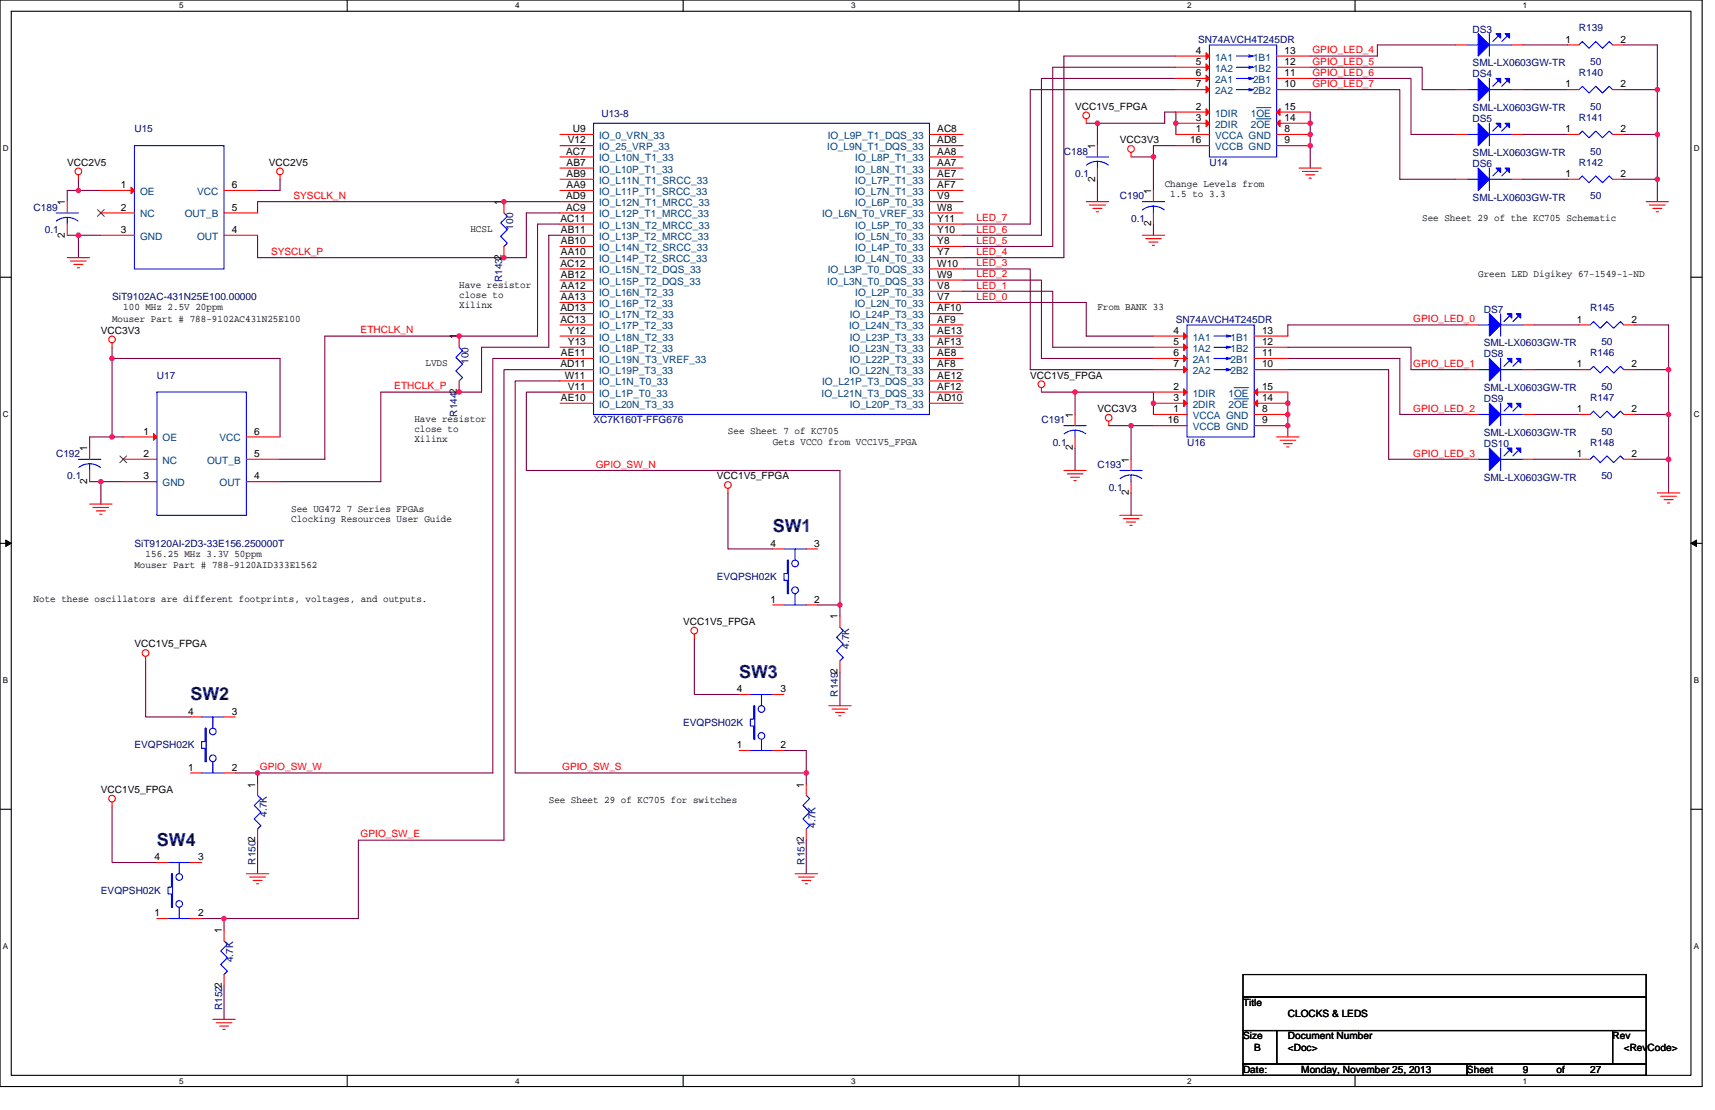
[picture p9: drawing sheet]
<svg xmlns="http://www.w3.org/2000/svg" width="432mm" height="279mm" viewBox="0 0 432 279" stroke-linecap="round" stroke-linejoin="round" font-family="sans-serif">
<path d="M0 0h428.6v273.5h-428.6zM2.8 2.8h422.9v267.9h-422.9z" fill="none" stroke="#000" stroke-width=".28"/>
<g fill="#fff">
<path d="M45.1 .3h1.1v2.3h-1.1z"/>
<path d="M45.1 271h1.1v2.2h-1.1z"/>
</g>
<path d="M87.4 0v2.8M87.4 270.7v2.8" fill="none" stroke="#000" stroke-width=".28"/>
<g fill="#fff">
<path d="M129.7 .3h1.1v2.3h-1.1z"/>
<path d="M129.7 271h1.1v2.2h-1.1z"/>
</g>
<path d="M172 0v2.8M172 270.7v2.8" fill="none" stroke="#000" stroke-width=".28"/>
<g fill="#fff">
<path d="M214.3 .3h1.1v2.3h-1.1z"/>
<path d="M214.3 271h1.1v2.2h-1.1z"/>
</g>
<path d="M256.6 0v2.8M256.6 270.7v2.8" fill="none" stroke="#000" stroke-width=".28"/>
<g fill="#fff">
<path d="M298.9 .3h1.1v2.3h-1.1z"/>
<path d="M298.9 271h1.1v2.2h-1.1z"/>
</g>
<path d="M341.2 0v2.8M341.2 270.7v2.8" fill="none" stroke="#000" stroke-width=".28"/>
<g fill="#fff">
<path d="M383.5 .3h1.1v2.3h-1.1z"/>
<path d="M383.5 271h1.1v2.2h-1.1z"/>
<path d="M.7 36.3h1.5v2.3h-1.5z"/>
<path d="M426.5 36.3h1.4v2.3h-1.4z"/>
<path d="M.7 103.3h1.5v2.2h-1.5z"/>
<path d="M426.5 103.3h1.4v2.2h-1.4z"/>
</g>
<path d="M0 69.8h2.8M425.7 69.8h2.9" fill="none" stroke="#000" stroke-width=".28"/>
<g fill="#fff">
<path d="M.7 170.2h1.4v2.3h-1.4z"/>
<path d="M426.5 170.2h1.3v2.3h-1.3z"/>
</g>
<path d="M0 136.8h2.8M425.7 136.8h2.9" fill="none" stroke="#000" stroke-width=".28"/>
<path d="M1.4 135.9l1.4 .9-1.4 .8zM425.7 136.8l1.4-.9v1.7z" fill="#000" stroke="#000" stroke-width=".25"/>
<g fill="#fff">
<path d="M.7 237.2h1.4v2.2h-1.4z"/>
<path d="M426.4 237.2h1.4v2.2h-1.4z"/>
</g>
<path d="M0 203.7h2.8M425.7 203.7h2.9M313 245.3h101.5v5.7h-101.5zM313 251h101.5v8.4h-101.5zM313 259.4h8.4v8.5h-8.4zM321.4 259.4h84.6v8.5h-84.6zM406 259.4h8.5v8.5h-8.5zM313 267.9h56.4v2.8h-56.4zM369.4 267.9h45.1v2.8h-45.1z" fill="none" stroke="#000" stroke-width=".28"/>
<g fill="none" stroke="#800040" stroke-width=".28">
<path d="M296.1 14.1h-28.2v50.8h-25.4M296.1 16.9h-31.1v45.1h-22.5M296.1 19.7h-33.9v39.5h-19.7M329.9 16.9h28.2v5.7h8.4M329.9 19.7h25.4v14.1h11.2M366.5 11.3h-19.7v2.8h-16.9M383.5 11.3h11.2M408.8 11.3h8.5v11.3M273.5 31h2.8M276.3 31v5.7M276.3 31h16.9v-2.8h2.9v5.6M284.8 39.5h5.6"/>
<path d="M290.4 39.5v8.4M296.1 36.7h-5.7v2.8M296.1 22.6h-36.7v33.8h-16.9M329.9 22.6h22.5v22.5h14.1M329.9 28.2v14.1M383.5 22.6h11.2M383.5 33.8h11.2M408.8 22.6h8.5M408.8 33.8h8.5M417.3 33.8v11.3M417.3 22.6v11.2M16.9 59.2h2.8"/>
<path d="M19.7 59.2v5.7M19.7 59.2h5.7M19.7 45.1v2.8M19.7 47.9h5.7M19.7 47.9h-2.8v2.9M70.5 45.1v2.8h-5.6M141 50.8h-76.1v2.8M141 53.6h-8.5v11.3h-67.6v-5.7M141 56.4h-5.7v28.2h-53.5v31h-11.3M141 59.2h-2.8v28.2h-17v11.3h-25.3v22.5h-25.4M276.3 45.1v5.7M290.4 56.4v2.8"/>
<path d="M383.5 45.1h11.2M408.8 45.1h8.5M417.3 45.1v5.7M242.5 67.7h16.9v25.3h31M242.5 76.1h31v8.5h16.9M242.5 73.3h22.5v14.1h25.4M242.5 70.5h19.7v19.7h28.2M28.2 90.2h42.3v19.8M28.2 87.4v2.8M28.2 90.2v19.8M141 90.2h-16.9v104.4h-59.2M141 93h-14.1v118.5h-36.7v19.7h-33.8"/>
<path d="M141 98.7h-8.5v19.7h79v33.9M141 95.9h-11.3v98.7h73.3M262.2 98.7h8.5M270.7 98.7h19.7v5.6M270.7 98.7v5.6M324.3 98.7v11.3M324.3 87.4h31v5.6h14.1M324.3 90.2h28.1v14.1h17M324.3 93h25.3v22.6h19.8M369.4 81.8h-45.1v2.8M386.3 81.8h11.3M386.3 93h11.3"/>
<path d="M411.6 81.8h8.5v11.2M411.6 93h8.5M420.1 93v11.3M28.2 110h2.8M28.2 110h-5.6v2.8M270.7 112.8v5.6M279.1 107.1h5.7v8.5M284.8 107.1h5.6M386.3 104.3h11.3M386.3 115.6h11.3M411.6 104.3h8.5M411.6 115.6h8.5"/>
<path d="M420.1 104.3v11.3M420.1 115.6v8.5M22.6 121.2h2.8M25.4 121.2h5.6M25.4 121.2v5.7M183.3 124.1v14.1h11.3M284.8 124.1v5.6M205.8 152.3h5.7M211.5 152.3v2.8M36.7 166.4v14.1h11.2M174.8 160.7v14.1h11.3M211.5 169.2v8.4"/>
<path d="M59.2 194.6h5.7M64.9 194.6v2.8M197.4 188.9h5.6v5.7M203 194.6v2.8M28.2 203v14.1h11.3M64.9 211.5v8.4M203 211.5v8.4M50.8 231.2h5.6M56.4 231.2v2.8M56.4 248.1v8.5"/>
</g>
<g fill="#f0f" stroke="#f0f" stroke-width=".28">
<circle cx="19.7" cy="59.2" r=".56"/>
<circle cx="19.7" cy="47.9" r=".55"/>
<circle cx="126.9" cy="50.8" r=".55"/>
<circle cx="126.9" cy="64.9" r=".55"/>
<circle cx="25.4" cy="121.2" r=".55"/>
<circle cx="115.6" cy="84.6" r=".56"/>
<circle cx="115.6" cy="98.7" r=".56"/>
<circle cx="28.2" cy="110" r=".55"/>
<circle cx="28.2" cy="90.2" r=".55"/>
<circle cx="420.1" cy="93" r=".55"/>
<circle cx="420.1" cy="115.6" r=".56"/>
<circle cx="420.1" cy="104.3" r=".55"/>
<circle cx="284.8" cy="107.1" r=".56"/>
<circle cx="290.4" cy="101.5" r=".56"/>
<circle cx="324.2" cy="101.5" r=".56"/>
<circle cx="324.2" cy="107.1" r=".55"/>
<circle cx="324.2" cy="104.3" r=".55"/>
<circle cx="270.7" cy="98.7" r=".56"/>
<circle cx="417.3" cy="22.6" r=".55"/>
<circle cx="417.3" cy="45.1" r=".56"/>
<circle cx="417.3" cy="33.8" r=".55"/>
<circle cx="276.3" cy="31" r=".56"/>
<circle cx="290.4" cy="39.5" r=".55"/>
<circle cx="296" cy="31" r=".56"/>
<circle cx="329.9" cy="33.8" r=".55"/>
<circle cx="329.9" cy="31" r=".56"/>
<circle cx="329.9" cy="36.7" r=".55"/>
<circle cx="211.5" cy="152.2" r=".55"/>
<circle cx="203" cy="194.5" r=".55"/>
<circle cx="64.9" cy="194.5" r=".55"/>
<circle cx="56.4" cy="231.2" r=".55"/>
</g>
<g fill="none" stroke="#f00" stroke-width=".28">
<path d="M296.1 19.7h8.4M296.1 16.9h8.4M296.1 14.1h8.4M321.4 19.7h8.5M321.4 16.9h8.5M321.4 14.1h8.5M366.5 11.3h2.9M380.6 11.3h2.9M394.7 11.3h2.9M406 11.3h2.8M141 33.8h8.4M141 36.7h8.4"/>
<path d="M141 39.5h8.4M234 39.5h8.5M234 36.7h8.5M234 33.8h8.5M273.5 29.9v1.1M276.3 36.7v2.8M284.8 38.4v1.1M296.1 22.6h8.4M296.1 31h8.4M296.1 28.2h8.4M296.1 36.7h8.4M296.1 33.8h8.4"/>
<path d="M321.4 22.6h8.5M321.4 31h8.5M321.4 33.8h8.5M321.4 28.2h8.5M321.4 36.7h8.5M366.5 22.6h2.9M366.5 33.8h2.9M380.6 22.6h2.9M380.6 33.8h2.9M394.7 22.6h2.9M394.7 33.8h2.9M406 22.6h2.8"/>
<path d="M406 33.8h2.8M16.9 50.8v2.8M16.9 56.4v2.8M19.7 44v1.1M25.4 59.2h8.4M25.4 47.9h8.4M25.4 53.6h8.4M56.4 47.9h8.5M56.4 53.6h8.5M56.4 59.2h8.5M70.5 44v1.1M126.9 50.8v2.8"/>
<path d="M141 42.3h8.4M141 45.1h8.4M141 47.9h8.4M141 50.8h8.4M141 53.6h8.4M141 56.4h8.4M141 59.2h8.4M234 59.2h8.5M234 56.4h8.5M234 53.6h8.5M234 50.8h8.5M234 47.9h8.5"/>
<path d="M234 45.1h8.5M234 42.3h8.5M273.5 50.8h5.6M274.3 51.6h4M275.2 52.5h2.3M276 53.3h.6M276.3 42.3v2.8M287.6 59.2h5.6M290.4 47.9v2.9M290.4 53.6v2.8M327.1 42.3h5.6M327.9 43.2h4"/>
<path d="M328.8 44h2.2M329.6 44.9h.6M366.5 45.1h2.9M380.6 45.1h2.9M394.7 45.1h2.9M406 45.1h2.8M414.5 50.8h5.6M415.3 51.6h4M416.2 52.5h2.2M417 53.3h.6M16.9 64.9h5.7M17.8 65.7h3.9"/>
<path d="M18.6 66.5h2.3M19.5 67.4h.5M126.9 62v2.9M141 62h8.4M141 64.9h8.4M141 67.7h8.4M141 70.5h8.4M141 73.3h8.4M141 76.1h8.4M141 79h8.4M234 79h8.5M234 76.1h8.5"/>
<path d="M234 73.3h8.5M234 70.5h8.5M234 67.7h8.5M234 64.9h8.5M234 62h8.5M288.4 60.1h4M289.3 60.9h2.2M290.1 61.8h.6M28.2 86.3v1.1M115.6 84.6v2.8M115.6 95.9v2.8M141 81.8h8.4"/>
<path d="M141 84.6h8.4M141 87.4h8.4M141 90.2h8.4M141 93h8.4M141 95.9h8.4M141 98.7h8.4M234 98.7h8.5M234 95.9h8.5M234 93h8.5M234 90.2h8.5M234 87.4h8.5M234 84.6h8.5"/>
<path d="M234 81.8h8.5M262.2 97.6v1.1M290.4 93h8.5M290.4 90.2h8.5M290.4 87.4h8.5M290.4 84.6h8.5M290.4 98.7h8.5M315.8 93h8.5M315.8 90.2h8.5M315.8 87.4h8.5M315.8 84.6h8.5M315.8 98.7h8.5"/>
<path d="M369.4 93h2.8M369.4 81.8h2.8M383.5 93h2.8M383.5 81.8h2.8M397.6 81.8h2.8M397.6 93h2.8M408.8 81.8h2.8M408.8 93h2.8M22.6 112.8v2.8M22.6 118.4v2.8M31 110h8.5M31 115.6h8.5"/>
<path d="M62 110h8.5M62 115.6h8.5M141 101.5h8.4M234 101.5h8.5M267.9 118.4h5.6M268.7 119.3h3.9M270.7 104.3v2.8M270.7 110v2.8M279.1 106v1.1M284.8 115.6v2.8M290.4 101.5h8.5M290.4 107.1h8.5"/>
<path d="M290.4 104.3h8.5M315.8 101.5h8.5M315.8 104.3h8.5M315.8 107.1h8.5M321.4 110h5.7M322.3 110.8h3.9M323.1 111.7h2.3M324 112.5h.5M369.4 115.6h2.8M369.4 104.3h2.8M383.5 115.6h2.8M383.5 104.3h2.8"/>
<path d="M397.6 104.3h2.8M397.6 115.6h2.8M408.8 104.3h2.8M408.8 115.6h2.8M22.6 126.9h5.6M23.4 127.7h4M24.3 128.6h2.2M25.1 129.4h.6M31 121.2h8.5M62 121.2h8.5M183.3 122.9v1.2M194.6 138.2h2.8"/>
<path d="M203 138.2h2.8M269.6 120.1h2.2M270.4 121h.6M282 129.7h5.6M282.8 130.6h3.9M283.7 131.4h2.2M284.5 132.2h.6M284.8 121.2v2.9M417.3 124.1h5.6M418.1 124.9h4M419 125.8h2.2M419.8 126.6h.6"/>
<path d="M174.8 159.6v1.1M194.6 152.3h2.8M203 152.3h2.8M211.5 155.1v2.8M36.7 165.2v1.2M186.1 174.8h2.8M194.6 174.8h2.8M208.7 177.6h5.6M209.5 178.5h3.9M210.4 179.3h2.2M211.5 166.4v2.8M47.9 194.6h2.9"/>
<path d="M47.9 180.5h2.9M56.4 194.6h2.8M56.4 180.5h2.8M64.9 197.4v2.8M186.1 188.9h2.8M194.6 188.9h2.8M203 197.4v2.8M211.2 180.2h.6M28.2 201.9v1.1M39.5 217.1h2.8M47.9 217.1h2.9M62 219.9h5.7"/>
<path d="M64.9 208.7v2.8M200.2 219.9h5.6M203 208.7v2.8M39.5 231.2h2.8M47.9 231.2h2.9M56.4 234v2.9M62.9 220.8h3.9M63.7 221.6h2.3M64.6 222.5h.6M201 220.8h4M201.9 221.6h2.2M202.7 222.5h.6"/>
<path d="M53.6 256.6h5.6M54.4 257.4h4M55.3 258.3h2.2M56.1 259.1h.6M56.4 245.3v2.8"/>
<circle cx="273.5" cy="29" r=".84"/>
<circle cx="284.8" cy="37.5" r=".84"/>
<circle cx="19.7" cy="43.1" r=".84"/>
<circle cx="70.5" cy="43.1" r=".84"/>
<circle cx="28.2" cy="85.4" r=".84"/>
<circle cx="262.2" cy="96.7" r=".84"/>
<circle cx="279.1" cy="105.2" r=".84"/>
<circle cx="183.3" cy="122.1" r=".84"/>
<circle cx="174.8" cy="158.7" r=".84"/>
<circle cx="36.6" cy="164.4" r=".84"/>
<circle cx="28.2" cy="201" r=".84"/>
</g>
<g fill="none" stroke="#00f" stroke-width=".28">
<path d="M304.5 11.3h16.9v28.2h-16.9zM311.3 16.9h4.2l-1.1 .3M311.3 14.1h4.2M311.3 19.7h4.2M314.4 13.8l1.1 .3M314.4 16.7l1.1 .2M314.4 19.5l1.1 .2M315.5 14.1l-1.1 .3M315.5 19.7l-1.1 .3M369.4 11.3h2.8M375 19.7v5.7M375 8.5v5.6"/>
<path d="M375 11.3h5.6M377.3 9l-1.5 1.5M379.5 9l-1.4 1.5M397.6 11.3l.8-.8 1.7 1.6 1.7-1.6 1.7 1.6 1.7-1.6 .8 .8M33.8 36.7h22.6v31h-22.6zM149.4 31h84.6v73.3h-84.6zM273.5 39.5h5.6M314.4 22.3l1.1 .3h-4.2M315.5 22.6l-1.1 .3M369.4 22.6h2.8M369.4 33.8h2.8M375 22.6h5.6"/>
<path d="M375 31v5.7M375 33.8h5.6M377.3 20.3l-1.5 1.4M377.3 31.6l-1.5 1.4M379.5 20.3l-1.4 1.4M379.5 31.6l-1.4 1.4M397.6 22.6l.8-.9 1.7 1.7 1.7-1.7 1.7 1.7 1.7-1.7 .8 .9M397.6 33.8l.8-.8 1.7 1.7 1.7-1.7 1.7 1.7 1.7-1.7 .8 .8M14.1 53.6h5.6M14.2 55.6a4.5 4.5 0 0 1 5.4 0M16.9 54.7v1.7M126.9 53.6l.8 .8-1.7 1.7 1.7 1.7-1.7 1.7 1.7 1.7-.8 .8"/>
<path d="M273.6 41.6l1.2-.7 1.5-.3 1.5 .3 1.2 .7M276.3 40.6v1.7M287.6 50.8h5.6M287.7 52.8l1.2-.7 1.5-.2 1.5 .2 1.2 .7M290.4 51.9v1.7M369.4 45.1h2.8M375 42.3v5.6M375 45.1h5.6M377.3 42.9l-1.5 1.4M379.5 42.9l-1.4 1.4M397.6 45.1l.8-.8 1.7 1.7 1.7-1.7 1.7 1.7 1.7-1.7 .8 .8M377.8 79v5.6"/>
<path d="M380.1 79.5l-1.4 1.4M382.3 79.5l-1.4 1.4M39.5 98.7h22.5v31h-22.5zM115.6 87.4l.9 .9-1.7 1.7 1.7 1.7-1.7 1.6 1.7 1.7-.9 .9M298.9 81.8h16.9v28.2h-16.9zM305.6 87.4h4.3l-1.2 .3M305.6 84.6h4.3M305.6 90.2h4.3M308.7 92.8l1.2 .2h-4.3M308.7 84.3l1.2 .3M308.7 87.1l1.2 .3M308.7 90l1.2 .2"/>
<path d="M309.9 84.6l-1.2 .3M309.9 90.2l-1.2 .3M309.9 93l-1.2 .3M372.2 93h2.8M372.2 81.8h2.8M377.8 90.2v5.7M377.8 93h5.7M377.8 81.8h5.7M380.1 90.8l-1.4 1.4M382.3 90.8l-1.4 1.4M400.4 81.8l.8-.9 1.7 1.7 1.7-1.7 1.7 1.7 1.7-1.7 .8 .9M400.4 93l.8-.8 1.7 1.7 1.7-1.7 1.7 1.7 1.7-1.7 .8 .8"/>
<path d="M19.7 115.6h5.7M19.8 117.7l1.3-.7 1.4-.3 1.5 .3 1.3 .7M22.6 116.7v1.7M267.9 107.1h5.6M267.9 109.2a4.5 4.5 0 0 1 5.5 0M270.7 108.3v1.7M282 118.4h5.6M284.8 119.5v1.7M372.2 115.6h2.8M372.2 104.3h2.8M377.8 112.8v5.6M377.8 115.6h5.7"/>
<path d="M377.8 101.5v5.6M377.8 104.3h5.7M380.1 113.3l-1.4 1.5M380.1 102.1l-1.4 1.4M382.3 113.3l-1.4 1.5M382.3 102.1l-1.4 1.4M400.4 104.3l.8-.8 1.7 1.7 1.7-1.7 1.7 1.7 1.7-1.7 .8 .8M400.4 115.6l.8-.8 1.7 1.7 1.7-1.7 1.7 1.7 1.7-1.7 .8 .8M197.4 138.2h5.6M200.2 138.2v2.8M282 120.5a4.5 4.5 0 0 1 5.5 0M197.4 152.3h5.6"/>
<path d="M198.2 141h.3v8.4h-.3v-3.3h-.8v-1.7h.8zM200.2 149.4v2.9M211.5 157.9l.8 .9-1.7 1.6 1.7 1.7-1.7 1.7 1.7 1.7-.8 .9M188.9 174.8h5.7M189.8 177.6h.2v8.5h-.2v-3.4h-.9v-1.7h.9zM191.7 174.8v2.8M50.8 194.6h5.6M50.8 180.5h5.6M51.6 183.3h.3v8.4h-.3v-3.3h-.8v-1.7h.8zM53.6 191.7v2.9M53.6 180.5v2.8M188.9 188.9h5.7"/>
<path d="M191.7 186.1v2.8M42.3 217.1h5.6M43.2 219.9h.2v8.5h-.2v-3.4h-.9v-1.7h.9zM45.1 217.1v2.8M64.9 200.2l.8 .8-1.7 1.7 1.7 1.7-1.7 1.7 1.7 1.7-.8 .9M203 200.2l.9 .8-1.7 1.7 1.7 1.7-1.7 1.7 1.7 1.7-.9 .9M42.3 231.2h5.6M45.1 228.4v2.8M56.4 236.9l.9 .8-1.7 1.7 1.7 1.7-1.7 1.7 1.7 1.7-.9 .8"/>
<circle cx="200.2" cy="141.8" r=".84"/>
<circle cx="200.2" cy="148.6" r=".84"/>
<circle cx="191.7" cy="178.5" r=".84"/>
<circle cx="53.6" cy="190.9" r=".84"/>
<circle cx="53.6" cy="184.1" r=".84"/>
<circle cx="191.7" cy="185.2" r=".84"/>
<circle cx="45.1" cy="220.8" r=".84"/>
<circle cx="45.1" cy="227.5" r=".84"/>
</g>
<g fill="#00f" stroke="#00f" stroke-width=".28">
<path d="M372.2 42.3l2.8 2.8-2.8 2.8z" fill-rule="evenodd"/>
<path d="M376.7 42.3h1.1v1.1z" fill-rule="evenodd"/>
<path d="M378.9 42.3h1.2v1.1z" fill-rule="evenodd"/>
<path d="M372.2 19.7l2.8 2.9-2.8 2.8z" fill-rule="evenodd"/>
<path d="M376.7 19.7h1.1v1.2z" fill-rule="evenodd"/>
<path d="M378.9 19.7h1.2v1.2z" fill-rule="evenodd"/>
<path d="M375 112.8l2.8 2.8-2.8 2.8z" fill-rule="evenodd"/>
<path d="M379.5 112.8h1.1v1.1z" fill-rule="evenodd"/>
<path d="M381.8 112.8h1.1v1.1z" fill-rule="evenodd"/>
<path d="M375 90.2l2.8 2.8-2.8 2.9z" fill-rule="evenodd"/>
<path d="M379.5 90.2h1.1v1.2z" fill-rule="evenodd"/>
<path d="M381.8 90.2h1.1v1.2z" fill-rule="evenodd"/>
<path d="M372.2 31l2.8 2.8-2.8 2.9z" fill-rule="evenodd"/>
<path d="M376.7 31h1.1v1.2z" fill-rule="evenodd"/>
<path d="M378.9 31h1.2v1.2z" fill-rule="evenodd"/>
<path d="M372.2 8.5l2.8 2.8-2.8 2.8z" fill-rule="evenodd"/>
<path d="M376.7 8.5h1.1v1.1z" fill-rule="evenodd"/>
<path d="M378.9 8.5h1.2v1.1z" fill-rule="evenodd"/>
<path d="M375 101.5l2.8 2.8-2.8 2.8z" fill-rule="evenodd"/>
<path d="M379.5 101.5h1.1v1.1z" fill-rule="evenodd"/>
<path d="M381.8 101.5h1.1v1.1z" fill-rule="evenodd"/>
<path d="M375 79l2.8 2.8-2.8 2.8z" fill-rule="evenodd"/>
<path d="M379.5 79h1.1v1.1z" fill-rule="evenodd"/>
<path d="M381.8 79h1.1v1.1z" fill-rule="evenodd"/>
</g>
<g fill="#f00" stroke="#f00" stroke-width=".28">
<path d="M33 47.1l.8 .8-.8 .9z"/>
<path d="M38.7 109.1l.8 .9-.8 .8z"/>
<path d="M303.7 21.7l.8 .9-.8 .8z"/>
<path d="M303.7 18.9l.8 .8-.8 .9z"/>
<path d="M303.7 16.1l.8 .8-.8 .9z"/>
<path d="M303.7 13.3l.8 .8-.8 .9z"/>
<path d="M321.4 31l.9-.8v1.7z"/>
<path d="M322.3 27.4v1.7l-.9-.9z"/>
<path d="M303.7 30.2l.8 .8-.8 .9z"/>
<path d="M303.7 27.4l.8 .8-.8 .9z"/>
<path d="M298 92.2l.9 .8-.9 .9z"/>
<path d="M298 89.4l.9 .8-.9 .9z"/>
<path d="M298 86.6l.9 .8-.9 .9z"/>
<path d="M298 83.8l.9 .8-.9 .8z"/>
<path d="M315.8 101.5l.8-.8v1.7z"/>
<path d="M315.8 98.7l.8-.8v1.6z"/>
<path d="M298 100.7l.9 .8-.9 .9z"/>
<path d="M298 97.9l.9 .8-.9 .8z"/>
</g>
<path d="M24.6 52.7l1.7 1.8M26.2 52.7l-1.7 1.8M30.2 114.8l1.7 1.7M31.9 114.8l-1.7 1.7" fill="none" stroke="#804000" stroke-width=".25"/>
<path d="M316.4 29.9h3.6M316.4 27.1h3.6M310.7 97.6h3.7M310.7 100.4h3.7" fill="none" stroke="#004080" stroke-width=".25"/>
<g font-size="4.5" fill="#000080">
<text x="194.6" y="133.9">SW1</text>
<text x="186.1" y="170.5">SW3</text>
<text x="47.9" y="176.2">SW2</text>
<text x="39.5" y="212.8">SW4</text>
</g>
<g font-size="2.5" fill="#000080">
<text x="301.7" y="10.7">SN74AVCH4T245DR</text>
<text x="370.8" y="8.2">DS3</text>
<text x="397.6" y="7.9">R139</text>
<text x="370.8" y="16.6">SML-LX0603GW-TR</text>
<text x="400.4" y="16.4">50</text>
<text x="370.8" y="19.5">DS4</text>
<text x="397.6" y="19.2">R140</text>
<text x="151.4" y="29.3">U13-8</text>
<text x="370.8" y="27.9">SML-LX0603GW-TR</text>
<text x="400.4" y="27.6">50</text>
<text x="33.8" y="33.3">U15</text>
<text x="370.8" y="30.7">DS5</text>
<text x="397.6" y="30.5">R141</text>
<text x="267.9" y="38.9">C188</text>
<text x="304.5" y="41.7">U14</text>
<text x="370.8" y="39.2">SML-LX0603GW-TR</text>
<text x="397.6" y="41.7">R142</text>
<text x="400.4" y="38.9">50</text>
<text x="270.7" y="44.6">0.1</text>
<text x="370.8" y="42">DS6</text>
<text x="8.5" y="53">C189</text>
<text x="282" y="50.2">C190</text>
<text x="370.8" y="50.5">SML-LX0603GW-TR</text>
<text x="400.4" y="50.2">50</text>
<text x="11.3" y="58.7">0.1</text>
<text x="129.2" y="57.8" transform="rotate(-90 129.2 57.8)">100</text>
<text x="284.8" y="55.8">0.1</text>
<text x="126.4" y="71.1" transform="rotate(-90 126.4 71.1)">R1432</text>
<text x="28.2" y="75.6">SiT9102AC-431N25E100.00000</text>
<text x="296.1" y="81.2">SN74AVCH4T245DR</text>
<text x="373.6" y="78.7">DS7</text>
<text x="400.4" y="78.4">R145</text>
<text x="373.6" y="89.9">DS8</text>
<text x="373.6" y="87.1">SML-LX0603GW-TR</text>
<text x="400.4" y="89.7">R146</text>
<text x="403.2" y="86.8">50</text>
<text x="39.5" y="95.3">U17</text>
<text x="117.9" y="91.7" transform="rotate(-90 117.9 91.7)">100</text>
<text x="373.6" y="98.4">SML-LX0603GW-TR</text>
<text x="373.6" y="101.2">DS9</text>
<text x="400.4" y="100.9">R147</text>
<text x="403.2" y="98.1">50</text>
<text x="115.1" y="104.9" transform="rotate(-90 115.1 104.9)">R1442</text>
<text x="149.4" y="106.6">XC7K160T-FFG676</text>
<text x="262.2" y="106.6">C191</text>
<text x="265" y="112.2">0.1</text>
<text x="298.9" y="112.2">U16</text>
<text x="373.6" y="112.5">DS10</text>
<text x="373.6" y="109.7">SML-LX0603GW-TR</text>
<text x="400.4" y="112.2">R148</text>
<text x="403.2" y="109.4">50</text>
<text x="14.1" y="115">C192</text>
<text x="276.3" y="117.9">C193</text>
<text x="16.9" y="120.7">0.1</text>
<text x="279.1" y="123.5">0.1</text>
<text x="373.6" y="121">SML-LX0603GW-TR</text>
<text x="403.2" y="120.7">50</text>
<text x="33.8" y="137.6">SiT9120AI-2D3-33E156.250000T</text>
<text x="180.5" y="146">EVQPSH02K</text>
<text x="213.8" y="163.3" transform="rotate(-90 213.8 163.3)">4.7K</text>
<text x="211" y="175.4" transform="rotate(-90 211 175.4)">R1492</text>
<text x="172" y="182.7">EVQPSH02K</text>
<text x="33.8" y="188.3">EVQPSH02K</text>
<text x="67.2" y="205.5" transform="rotate(-90 67.2 205.5)">4.7K</text>
<text x="205.3" y="208.4" transform="rotate(-90 205.3 208.4)">4.7K</text>
<text x="64.4" y="217.7" transform="rotate(-90 64.4 217.7)">R1502</text>
<text x="202.5" y="217.7" transform="rotate(-90 202.5 217.7)">R1512</text>
<text x="25.4" y="225">EVQPSH02K</text>
<text x="58.7" y="242.2" transform="rotate(-90 58.7 242.2)">4.7K</text>
<text x="55.9" y="254.3" transform="rotate(-90 55.9 254.3)">R1522</text>
</g>
<g font-size="2.5">
<text x="394.2" y="10.7">1</text>
<text x="408" y="10.7">2</text>
<text x="301.1" y="16.3">5</text>
<text x="301.1" y="13.5">4</text>
<text x="323.4" y="16.3">12</text>
<text x="323.4" y="13.5">13</text>
<text x="301.1" y="22">7</text>
<text x="301.1" y="19.2">6</text>
<text x="323.4" y="22">10</text>
<text x="323.4" y="19.2">11</text>
<text x="394.2" y="22">1</text>
<text x="408" y="22">2</text>
<text x="270.7" y="27.6">VCC1V5_FPGA</text>
<text x="301.1" y="27.6">2</text>
<text x="323.4" y="27.6">15</text>
<text x="144.2" y="33.3">U9</text>
<text x="236" y="33.3">AC8</text>
<text x="301.1" y="30.4">3</text>
<text x="301.1" y="33.3">1</text>
<text x="323.4" y="30.4">14</text>
<text x="323.4" y="33.3">8</text>
<text x="394.2" y="33.3">1</text>
<text x="408" y="33.3">2</text>
<text x="16.9" y="41.7">VCC2V5</text>
<text x="67.7" y="41.7">VCC2V5</text>
<text x="142.5" y="38.9">AC7</text>
<text x="142.7" y="41.7">AB7</text>
<text x="142.9" y="36.1">V12</text>
<text x="236" y="38.9">AA8</text>
<text x="236" y="36.1">AD8</text>
<text x="236" y="41.7">AA7</text>
<text x="275.7" y="37.5" transform="rotate(-90 275.7 37.5)">1</text>
<text x="282" y="36.1">VCC3V3</text>
<text x="299.7" y="36.1">16</text>
<text x="323.4" y="36.1">9</text>
<text x="30.5" y="47.3">1</text>
<text x="58.4" y="47.3">6</text>
<text x="142.7" y="44.5">AB9</text>
<text x="142.7" y="47.3">AA9</text>
<text x="236" y="44.5">AE7</text>
<text x="236" y="47.3">AF7</text>
<text x="275.7" y="45.7" transform="rotate(-90 275.7 45.7)">2</text>
<text x="293.2" y="47.1">Change Levels from</text>
<text x="394.2" y="44.5">1</text>
<text x="408" y="44.5">2</text>
<text x="16.3" y="51.6" transform="rotate(-90 16.3 51.6)">1</text>
<text x="30.5" y="53">2</text>
<text x="58.4" y="53">5</text>
<text x="126.3" y="51.6" transform="rotate(-90 126.3 51.6)">1</text>
<text x="142.5" y="50.2">AD9</text>
<text x="142.5" y="53">AC9</text>
<text x="236" y="53">W8</text>
<text x="236" y="50.2">V9</text>
<text x="289.8" y="48.8" transform="rotate(-90 289.8 48.8)">1</text>
<text x="294.6" y="49.6">1.5 to 3.3</text>
<text x="16.3" y="59.8" transform="rotate(-90 16.3 59.8)">2</text>
<text x="30.5" y="58.6">3</text>
<text x="58.4" y="58.6">4</text>
<text x="118.4" y="58.4">HCSL</text>
<text x="141.1" y="55.8">AC11</text>
<text x="141.2" y="58.6">AB11</text>
<text x="236" y="55.8">Y11</text>
<text x="236" y="58.6">Y10</text>
<text x="289.8" y="57" transform="rotate(-90 289.8 57)">2</text>
<text x="358.1" y="55.6">See Sheet 29 of the KC705 Schematic</text>
<text x="141.2" y="61.4">AB10</text>
<text x="141.2" y="64.3">AA10</text>
<text x="236" y="61.4">Y8</text>
<text x="236" y="64.3">Y7</text>
<text x="141.1" y="67.1">AC12</text>
<text x="141.2" y="69.9">AB12</text>
<text x="236" y="67.1">W10</text>
<text x="236" y="69.9">W9</text>
<text x="372.2" y="69.7">Green LED Digikey 67-1549-1-ND</text>
<text x="115.6" y="72.5">Have resistor</text>
<text x="115.6" y="75">close to</text>
<text x="115.6" y="77.5">Xilinx</text>
<text x="141.2" y="72.7">AA12</text>
<text x="141.2" y="75.5">AA13</text>
<text x="236" y="72.7">V8</text>
<text x="236" y="75.5">V7</text>
<text x="28.2" y="80.9">Mouser Part # 788-9102AC431N25E100</text>
<text x="31" y="78.1">100 MHz 2.5V 20ppm</text>
<text x="141.1" y="78.4">AD13</text>
<text x="141.1" y="81.2">AC13</text>
<text x="236" y="81.2">AF9</text>
<text x="236" y="78.4">AF10</text>
<text x="276.3" y="78.1">From BANK 33</text>
<text x="397" y="81.2">1</text>
<text x="410.8" y="81.2">2</text>
<text x="25.4" y="84">VCC3V3</text>
<text x="115" y="85.4" transform="rotate(-90 115 85.4)">1</text>
<text x="141.2" y="89.6">AE11</text>
<text x="143" y="84">Y12</text>
<text x="143" y="86.8">Y13</text>
<text x="236" y="89.6">AE8</text>
<text x="236" y="86.8">AF13</text>
<text x="236" y="84">AE13</text>
<text x="295.5" y="89.6">6</text>
<text x="295.5" y="86.8">5</text>
<text x="295.5" y="84">4</text>
<text x="317.8" y="89.6">11</text>
<text x="317.8" y="86.8">12</text>
<text x="317.8" y="84">13</text>
<text x="107.1" y="92.2">LVDS</text>
<text x="141.1" y="92.5">AD11</text>
<text x="142.2" y="95.3">W11</text>
<text x="236" y="95.3">AE12</text>
<text x="236" y="92.5">AF8</text>
<text x="259.4" y="95.3">VCC1V5_FPGA</text>
<text x="295.5" y="92.5">7</text>
<text x="317.8" y="92.5">10</text>
<text x="397" y="92.5">1</text>
<text x="410.8" y="92.5">2</text>
<text x="141.2" y="100.9">AE10</text>
<text x="142.9" y="98.1">V11</text>
<text x="236" y="98.1">AF12</text>
<text x="236" y="100.9">AD10</text>
<text x="295.5" y="100.9">3</text>
<text x="295.5" y="98.1">2</text>
<text x="317.8" y="100.9">14</text>
<text x="317.8" y="98.1">15</text>
<text x="104.3" y="106.3">Have resistor</text>
<text x="270.1" y="105.2" transform="rotate(-90 270.1 105.2)">1</text>
<text x="276.3" y="103.8">VCC3V3</text>
<text x="294.1" y="106.6">16</text>
<text x="295.5" y="103.7">1</text>
<text x="317.8" y="103.7">8</text>
<text x="317.8" y="106.6">9</text>
<text x="397" y="103.7">1</text>
<text x="410.8" y="103.7">2</text>
<text x="22" y="113.6" transform="rotate(-90 22 113.6)">1</text>
<text x="36.1" y="109.4">1</text>
<text x="64" y="109.4">6</text>
<text x="104.3" y="108.8">close to</text>
<text x="104.3" y="111.4">Xilinx</text>
<text x="183.3" y="109.1">See Sheet 7 of KC705</text>
<text x="194.6" y="112">Gets VCCO from VCC1V5_FPGA</text>
<text x="270.1" y="113.4" transform="rotate(-90 270.1 113.4)">2</text>
<text x="36.1" y="115">2</text>
<text x="64" y="115">5</text>
<text x="284.2" y="116.5" transform="rotate(-90 284.2 116.5)">1</text>
<text x="397" y="115">1</text>
<text x="410.8" y="115">2</text>
<text x="22" y="121.8" transform="rotate(-90 22 121.8)">2</text>
<text x="36.1" y="120.7">3</text>
<text x="64" y="120.7">4</text>
<text x="180.5" y="120.7">VCC1V5_FPGA</text>
<text x="284.2" y="124.6" transform="rotate(-90 284.2 124.6)">2</text>
<text x="73.3" y="128.9">See UG472 7 Series FPGAs</text>
<text x="73.3" y="131.4">Clocking Resources User Guide</text>
<text x="194" y="137.6">4</text>
<text x="205" y="137.6">3</text>
<text x="33.8" y="143">Mouser Part # 788-9120AID333E1562</text>
<text x="36.7" y="140.2">156.25 MHz 3.3V 50ppm</text>
<text x="8.5" y="151.4">Note these oscillators are different footprints, voltages, and outputs.</text>
<text x="194" y="151.7">1</text>
<text x="205" y="151.7">2</text>
<text x="210.9" y="155.9" transform="rotate(-90 210.9 155.9)">1</text>
<text x="172" y="157.3">VCC1V5_FPGA</text>
<text x="33.8" y="163">VCC1V5_FPGA</text>
<text x="47.4" y="179.9">4</text>
<text x="58.4" y="179.9">3</text>
<text x="185.5" y="174.2">4</text>
<text x="196.5" y="174.2">3</text>
<text x="185.5" y="188.3">1</text>
<text x="196.5" y="188.3">2</text>
<text x="47.4" y="194">1</text>
<text x="58.4" y="194">2</text>
<text x="25.4" y="199.6">VCC1V5_FPGA</text>
<text x="64.3" y="198.2" transform="rotate(-90 64.3 198.2)">1</text>
<text x="138.2" y="202.2">See Sheet 29 of KC705 for switches</text>
<text x="202.4" y="198.2" transform="rotate(-90 202.4 198.2)">1</text>
<text x="38.9" y="216.5">4</text>
<text x="49.9" y="216.5">3</text>
<text x="38.9" y="230.6">1</text>
<text x="49.9" y="230.6">2</text>
<text x="55.8" y="234.9" transform="rotate(-90 55.8 234.9)">1</text>
<text x="313" y="253.2">Title</text>
<text x="324.3" y="256">CLOCKS &amp; LEDS</text>
<text x="313" y="261.6">Size</text>
<text x="324.3" y="261.6">Document Number</text>
<text x="406" y="261.6">Rev</text>
<text x="315.8" y="264.5">B</text>
<text x="324.3" y="264.5">&lt;Doc&gt;</text>
<text x="408.8" y="264.5">&lt;RevCode&gt;</text>
<text x="313" y="270.1">Date:</text>
<text x="327.6" y="270.1">Monday, November 25, 2013</text>
<text x="369.4" y="270.1">Sheet</text>
<text x="383.5" y="270.1">9</text>
<text x="391.9" y="270.1">of</text>
<text x="400.4" y="270.1">27</text>
</g>
<g font-size="2.5" fill="#004080">
<text x="305.9" y="15.3">1A1</text>
<text x="315.5" y="15.3">1B1</text>
<text x="305.9" y="23.7">2A2</text>
<text x="305.9" y="20.9">2A1</text>
<text x="305.9" y="18.1">1A2</text>
<text x="315.5" y="23.7">2B2</text>
<text x="315.5" y="20.9">2B1</text>
<text x="315.5" y="18.1">1B2</text>
<text x="305.9" y="29.4">1DIR</text>
<text x="314.9" y="29.4">1OE</text>
<text x="150.9" y="35">IO_0_VRN_33</text>
<text x="208.4" y="35">IO_L9P_T1_DQS_33</text>
<text x="305.9" y="32.2">2DIR</text>
<text x="305.9" y="35">VCCA GND</text>
<text x="314.9" y="32.2">2OE</text>
<text x="150.9" y="37.8">IO_25_VRP_33</text>
<text x="150.9" y="40.6">IO_L10N_T1_33</text>
<text x="208.3" y="37.8">IO_L9N_T1_DQS_33</text>
<text x="215.3" y="40.6">IO_L8P_T1_33</text>
<text x="305.9" y="37.8">VCCB GND</text>
<text x="150.9" y="43.5">IO_L10P_T1_33</text>
<text x="150.9" y="46.3">IO_L11N_T1_SRCC_33</text>
<text x="215.2" y="43.5">IO_L8N_T1_33</text>
<text x="215.3" y="46.3">IO_L7P_T1_33</text>
<text x="35.3" y="49.1">OE</text>
<text x="49.6" y="49.1">VCC</text>
<text x="150.9" y="49.1">IO_L11P_T1_SRCC_33</text>
<text x="150.9" y="51.9">IO_L12N_T1_MRCC_33</text>
<text x="215.2" y="49.1">IO_L7N_T1_33</text>
<text x="215.3" y="51.9">IO_L6P_T0_33</text>
<text x="35.3" y="54.7">NC</text>
<text x="46.5" y="54.7">OUT_B</text>
<text x="150.9" y="54.7">IO_L12P_T1_MRCC_33</text>
<text x="150.9" y="57.6">IO_L13N_T2_MRCC_33</text>
<text x="207" y="54.7">IO_L6N_T0_VREF_33</text>
<text x="215.3" y="57.6">IO_L5P_T0_33</text>
<text x="35.3" y="60.4">GND</text>
<text x="49.6" y="60.4">OUT</text>
<text x="150.9" y="60.4">IO_L13P_T2_MRCC_33</text>
<text x="150.9" y="63.2">IO_L14N_T2_SRCC_33</text>
<text x="150.9" y="66">IO_L14P_T2_SRCC_33</text>
<text x="215.2" y="66">IO_L4N_T0_33</text>
<text x="215.2" y="60.4">IO_L5N_T0_33</text>
<text x="215.3" y="63.2">IO_L4P_T0_33</text>
<text x="150.9" y="68.8">IO_L15N_T2_DQS_33</text>
<text x="150.9" y="71.6">IO_L15P_T2_DQS_33</text>
<text x="208.3" y="71.6">IO_L3N_T0_DQS_33</text>
<text x="208.4" y="68.8">IO_L3P_T0_DQS_33</text>
<text x="150.9" y="74.5">IO_L16N_T2_33</text>
<text x="150.9" y="77.3">IO_L16P_T2_33</text>
<text x="215.2" y="77.3">IO_L2N_T0_33</text>
<text x="215.3" y="74.5">IO_L2P_T0_33</text>
<text x="150.9" y="80.1">IO_L17N_T2_33</text>
<text x="150.9" y="82.9">IO_L17P_T2_33</text>
<text x="213.8" y="82.9">IO_L24N_T3_33</text>
<text x="213.9" y="80.1">IO_L24P_T3_33</text>
<text x="150.9" y="85.7">IO_L18N_T2_33</text>
<text x="150.9" y="88.6">IO_L18P_T2_33</text>
<text x="213.8" y="88.6">IO_L23N_T3_33</text>
<text x="213.9" y="85.7">IO_L23P_T3_33</text>
<text x="300.3" y="88.6">1A2</text>
<text x="300.3" y="85.7">1A1</text>
<text x="309.8" y="88.6">1B2</text>
<text x="309.8" y="85.7">1B1</text>
<text x="150.9" y="91.4">IO_L19N_T3_VREF_33</text>
<text x="150.9" y="94.2">IO_L19P_T3_33</text>
<text x="213.8" y="94.2">IO_L22N_T3_33</text>
<text x="213.9" y="91.4">IO_L22P_T3_33</text>
<text x="300.3" y="94.2">2A2</text>
<text x="300.3" y="91.4">2A1</text>
<text x="309.8" y="94.2">2B2</text>
<text x="309.8" y="91.4">2B1</text>
<text x="150.9" y="97">IO_L1N_T0_33</text>
<text x="150.9" y="99.8">IO_L1P_T0_33</text>
<text x="206.9" y="99.8">IO_L21N_T3_DQS_33</text>
<text x="207" y="97">IO_L21P_T3_DQS_33</text>
<text x="300.3" y="99.8">1DIR</text>
<text x="309.3" y="99.8">1OE</text>
<text x="150.9" y="102.7">IO_L20N_T3_33</text>
<text x="213.9" y="102.7">IO_L20P_T3_33</text>
<text x="300.3" y="102.7">2DIR</text>
<text x="300.3" y="105.5">VCCA GND</text>
<text x="309.3" y="102.7">2OE</text>
<text x="40.9" y="111.1">OE</text>
<text x="55.2" y="111.1">VCC</text>
<text x="300.3" y="108.3">VCCB GND</text>
<text x="40.9" y="116.8">NC</text>
<text x="52.2" y="116.8">OUT_B</text>
<text x="40.9" y="122.4">GND</text>
<text x="55.3" y="122.4">OUT</text>
</g>
<g font-size="2.5" fill="#f00">
<text x="330.5" y="16.3">GPIO_LED_5</text>
<text x="330.5" y="13.4">GPIO_LED_4</text>
<text x="330.5" y="19.1">GPIO_LED_6</text>
<text x="330.5" y="21.9">GPIO_LED_7</text>
<text x="73.9" y="50.1">SYSCLK_N</text>
<text x="245.9" y="58.5">LED_6</text>
<text x="245.9" y="55.7">LED_7</text>
<text x="68.3" y="64.2">SYSCLK_P</text>
<text x="245.9" y="64.2">LED_4</text>
<text x="245.9" y="61.4">LED_5</text>
<text x="245.9" y="69.8">LED_2</text>
<text x="245.9" y="67">LED_3</text>
<text x="245.9" y="75.5">LED_0</text>
<text x="245.9" y="72.6">LED_1</text>
<text x="90.8" y="83.9">ETHCLK_N</text>
<text x="355.8" y="81.1">GPIO_LED_0</text>
<text x="355.8" y="92.4">GPIO_LED_1</text>
<text x="99.3" y="98">ETHCLK_P</text>
<text x="355.8" y="103.7">GPIO_LED_2</text>
<text x="150" y="117.8">GPIO_SW_N</text>
<text x="355.8" y="114.9">GPIO_LED_3</text>
<text x="65.4" y="193.9">GPIO_SW_W</text>
<text x="141.6" y="193.9">GPIO_SW_S</text>
<text x="90.8" y="210.8">GPIO_SW_E</text>
</g>
<g font-size="2">
<text x="45.1" y="2.1">5</text>
<text x="129.7" y="2.1">4</text>
<text x="214.3" y="2.1">3</text>
<text x="298.9" y="2.1">2</text>
<text x="383.5" y="2.1">1</text>
<text x=".7" y="38.1">D</text>
<text x="426.5" y="38.1">D</text>
<text x=".7" y="105.1">C</text>
<text x="426.5" y="105.1">C</text>
<text x=".7" y="172">B</text>
<text x="426.5" y="172">B</text>
<text x=".7" y="239">A</text>
<text x="426.5" y="239">A</text>
<text x="45.1" y="272.8">5</text>
<text x="129.7" y="272.8">4</text>
<text x="214.3" y="272.8">3</text>
<text x="298.9" y="272.8">2</text>
<text x="383.5" y="272.8">1</text>
</g>
</svg>
